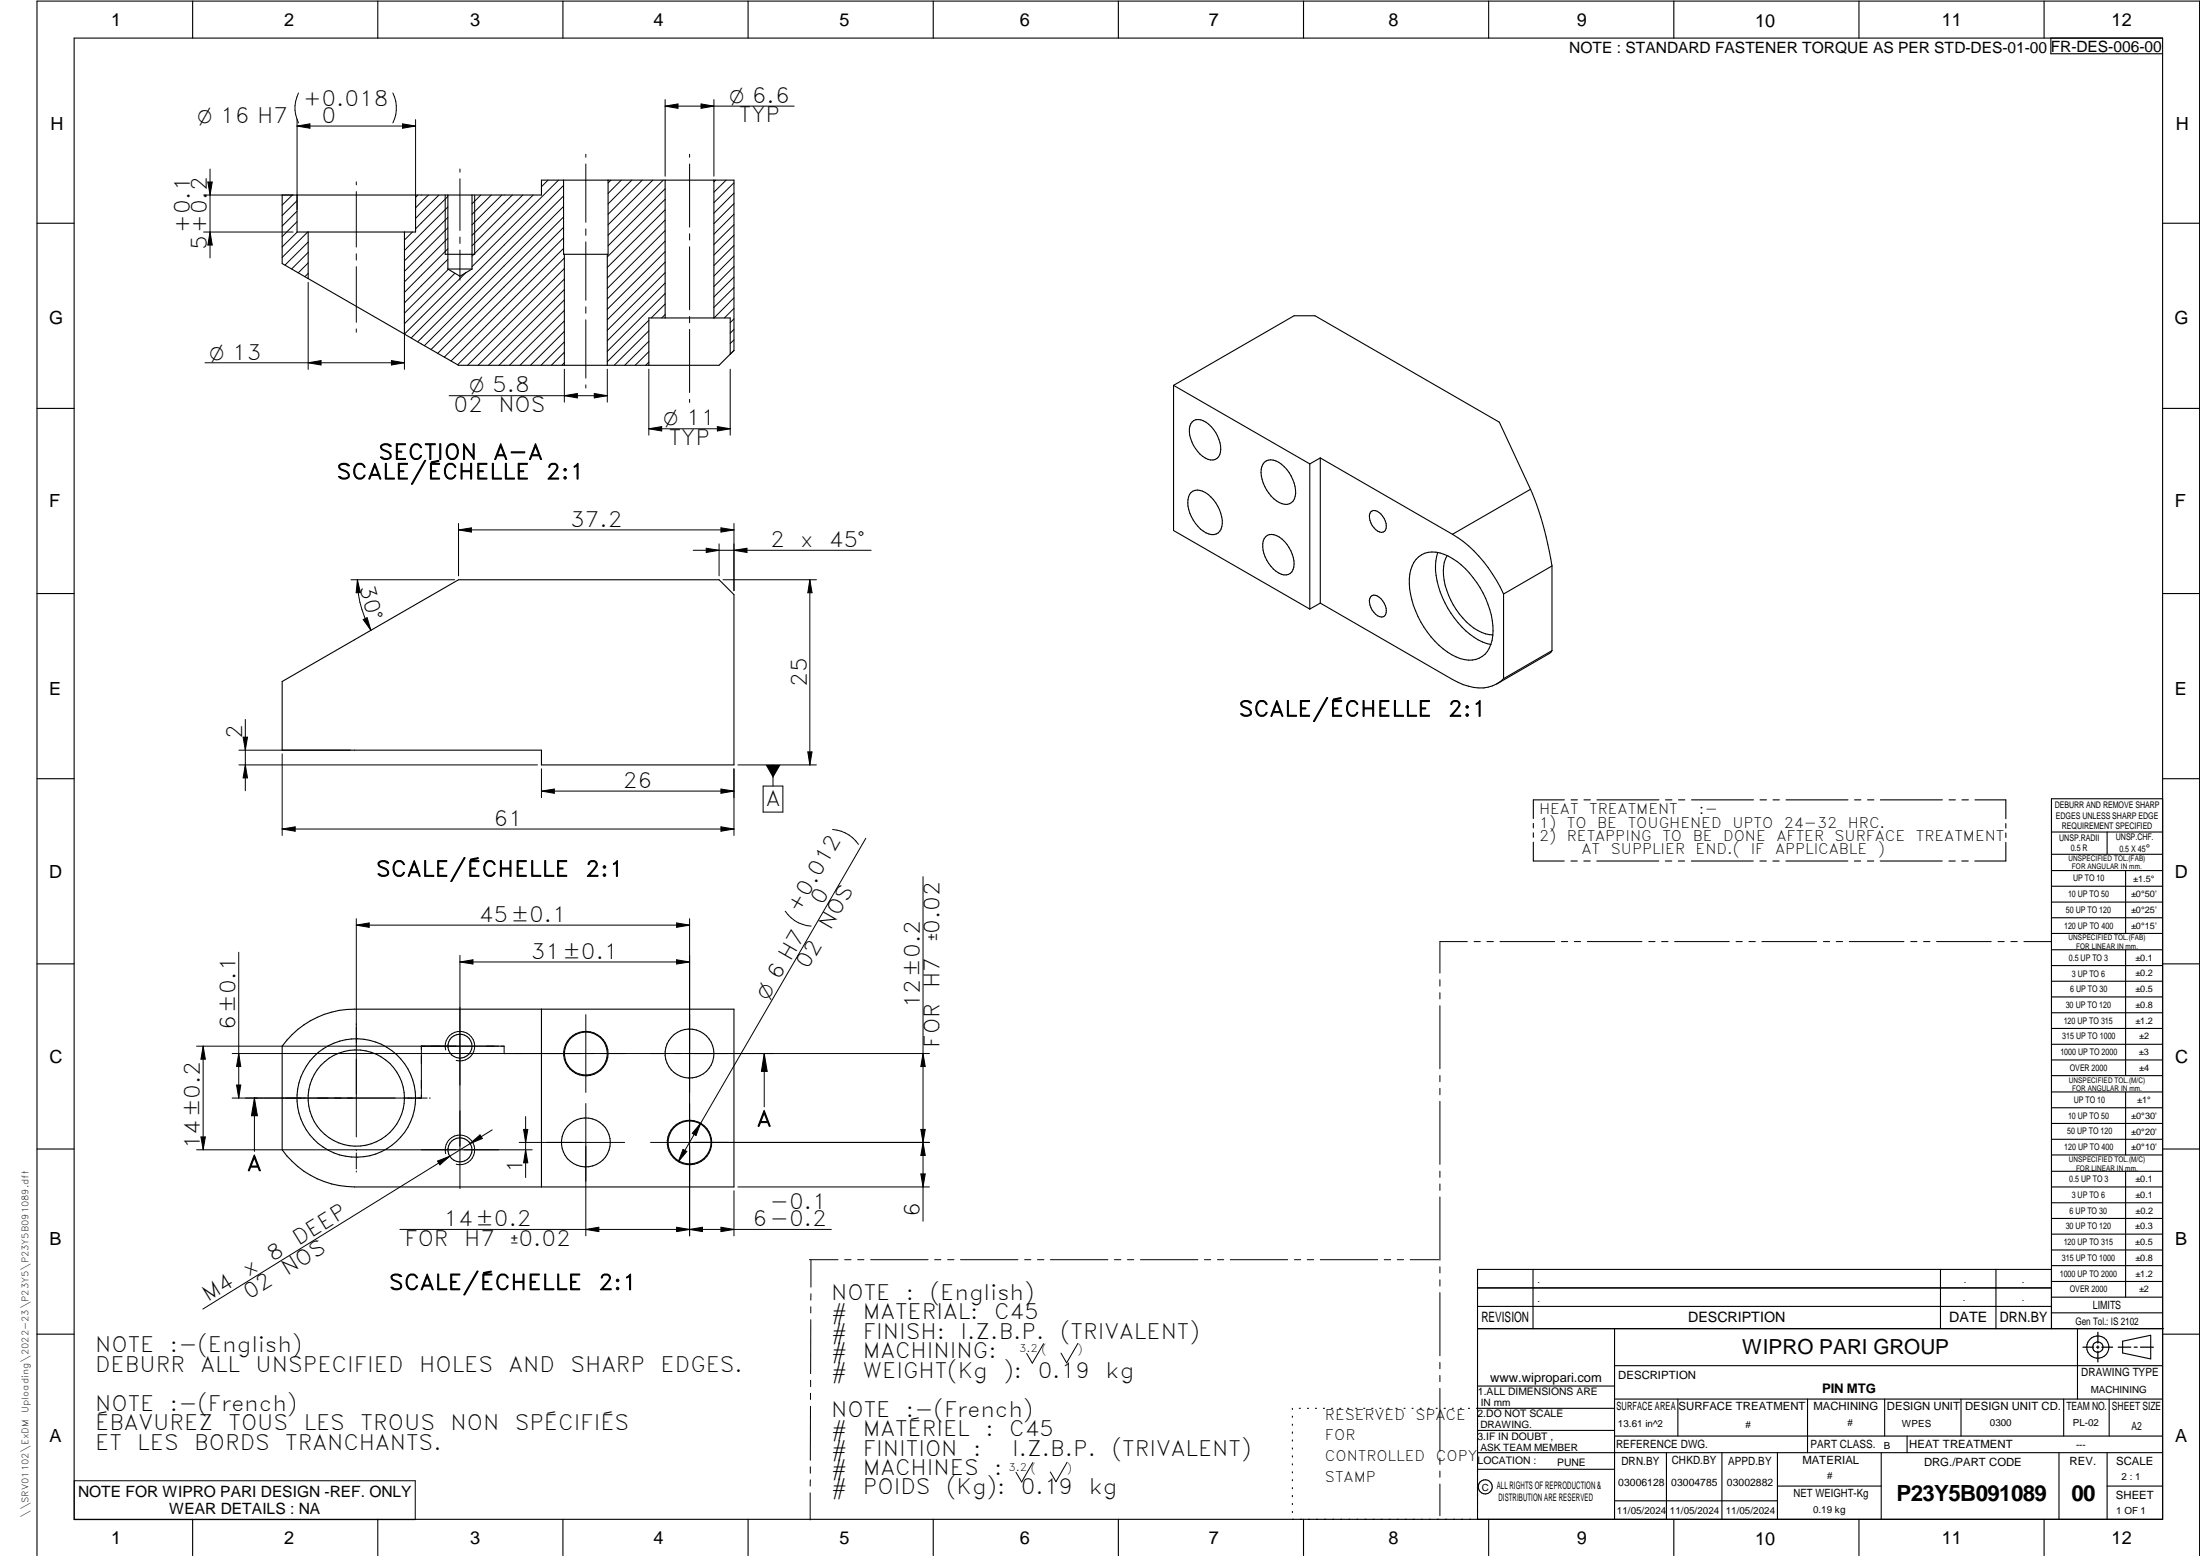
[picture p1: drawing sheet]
<svg xmlns="http://www.w3.org/2000/svg" width="594mm" height="420mm" viewBox="0 0 594 420" stroke-linecap="round" stroke-linejoin="round" font-family="sans-serif">
<g fill="none" stroke="#000" stroke-width=".3">
<path d="M20 10.3h564v400h-564zM52 .3v10M102 .3v10M152 .3v10M202 .3v10M252 .3v10M302 .3v10M352 .3v10M402 .3v10M452 .3v10M502 .3v10M552 .3v10"/>
<path d="M553.8 10.3v4.2h30.2M112.2 52.7v10h-32v-10M120.9 52.7v19.9M127.5 52.7v19.9M152.2 48.6v20.1h12v-20.1M179.6 48.6v37.3M192.8 48.6v37.3M10 60.3h10M83.2 62.7v12.5M109.2 62.7v27.5M120.2 68.7h8M120.9 72.6h6.6"/>
<path d="M127.5 72.6l-3.3 2-3.3-2M152.4 68.7v29.9M164 68.7v29.9M584 60.3h10M109.2 90.2l-33-19v-18.5h70v-4.1h52v46.1l-1 .9M109.2 90.2l14.6 8.4h70.4l3-3M197.2 95.6v-9.7h-22v12.7M10 110.3h10M316.9 104.1l32.6-18.8h5.6l49.8 28.7 8.4 18.1M316.9 104.1v39.2l36.8 21.2M316.9 104.1l36.8 21.2M321.9 113.9a2.89 2.89 0 0 1 3.8 .1 8.8 8.8 0 0 1 3.7 8.8 2.47 2.47 0 0 1-3.9 .9 8.9 8.9 0 0 1-4.2-8.6z"/>
<path d="M584 110.3h10M321.6 133a3.4 3.4 0 0 1 4.7 .5 9.8 9.8 0 0 1 3.6 8.7 2.68 2.68 0 0 1-4.2 1.7 9.7 9.7 0 0 1-4.7-9.7zM341.4 124.8a3.3 3.3 0 0 1 4.6 .5 10 10 0 0 1 3.8 8.7 2.68 2.68 0 0 1-4.3 1.7 9.7 9.7 0 0 1-4.8-9.7zM353.7 125.3v39.2M356.5 123.7l35.7 20.6M356.5 123.7v39.2M356.5 123.7l-2.8 1.6M370.1 138.3a1.92 1.92 0 0 1 2.8 .5 3.7 3.7 0 0 1 1 4.7 2.19 2.19 0 0 1-2.9-1 4 4 0 0 1-.9-4.2zM413.3 132.1l-21.1 12.2M413.3 132.1a87 87 0 0 1 5.8 20.7M341.8 144.9a2.88 2.88 0 0 1 3.7 .1 9.1 9.1 0 0 1 3.9 8.1 2.47 2.47 0 0 1-4.1 1.6 8.9 8.9 0 0 1-4.2-8.6zM383.1 150.4a7.2 7.2 0 0 1 8.1-.2 24.7 24.7 0 0 1 12 20.1 7.6 7.6 0 0 1-3.7 7.4 8.9 8.9 0 0 1-8.6-1.6 24.8 24.8 0 0 1-10.3-19.8 8.3 8.3 0 0 1 2.5-5.9z"/>
<path d="M388.2 149.2a19.1 19.1 0 0 0 2.7 15 20.4 20.4 0 0 0 10.6 9.6l1.1 .2M390.8 150a12.2 12.2 0 0 0 .4 10.7 19 19 0 0 0 8.9 10.1l1 .4 2 .2M392.2 144.3a35.8 35.8 0 0 1 13.8 16.1M419.1 152.8v22.9M419.1 152.8l-13.1 7.6M10 160.3h10M356.5 162.9l35.7 20.6a12.8 12.8 0 0 0 10.8 1.7l2.1-1.1 .9-.8M356.5 162.9l-2.8 1.6M370.1 161.2a1.86 1.86 0 0 1 2.8 .5 3.7 3.7 0 0 1 1 4.6 2.19 2.19 0 0 1-2.9-.9 4 4 0 0 1-.9-4.2zM406 160.4v22.9M419.1 175.7l-.8 .8-14.1 8.2M419.1 175.7l-13.1 7.6"/>
<path d="M584 160.3h10M76.2 184l47.6-27.5h70.4l4 4.1v45.9h-52v-3.9h-70zM10 210.3h10M422.4 216h-8.3v5M424.3 216h1.7M427.7 216h1.8M431.2 216h16.8M449.7 216h1.8M453.3 216h1.6M456.8 216h16.7M475.3 216h1.7M478.8 216h1.7"/>
<path d="M482.3 216h16.7M500.8 216h1.7M504.3 216h1.7M507.8 216h16.7M526.3 216h1.7M529.8 216h1.7M533.3 216h8.3v5.1M584 215.7h-30v143.1M584 210.3h10M414.1 222.3v1.3M414.1 224.9v1.2M414.1 227.4v5.1h8.3"/>
<path d="M424.2 232.5h1.7M427.7 232.5h1.7M431.2 232.5h16.7M449.7 232.5h1.7M453.2 232.5h1.7M456.7 232.5h16.7M475.2 232.5h1.8M478.7 232.5h1.7M482.3 232.5h16.7M500.8 232.5h1.6M504.3 232.5h1.7M507.7 232.5h16.8"/>
<path d="M526.3 232.5h1.7M529.8 232.5h1.7M541.6 227.5v5h-8.3M541.6 222.4v1.2M541.6 224.9v1.2M554 224.7h30M554 230.7h30M554 235.1h30M554 239.3h30M569 224.7v6M574 235.1v17M554 243.6h30"/>
<path d="M554 247.8h30M554 252.1h30M554 256.5h30M574 256.5v33.9M10 260.3h10M78.9 279.4a24.1 24.1 0 0 1 16.8-6.9h102.5v48h-102.5a24 24 0 0 1-19.5-10v-28zM146.2 272.5v48M554 260.7h30M554 265h30M554 269.2h30M554 273.5h30M554 277.7h30"/>
<path d="M584 260.3h10M554 282h30M554 286.2h30M554 290.4h30M554 294.9h30M554 299.1h30M574 294.9v17M10 310.3h10M554 303.4h30M554 307.6h30M554 311.9h30M554 316.3h30"/>
<path d="M574 316.3v34M584 310.3h10M554 320.5h30M554 324.8h30M554 329h30M554 333.2h30M554 337.5h30M399 358.8h185.2M399 352.8h155M399 347.8h155M414 342.8v16M436 358.8v51.5"/>
<path d="M524 342.8v16M539 342.8v16M554 341.8h30M554 346h30M554 350.3h30M554 354.5h30M554 342.8h-155v67.5M561 358.8v19M10 360.3h10M399 374.3h37M436 377.8h148M453.1 377.8v10"/>
<path d="M488.1 377.8v14.5M508.9 377.8v10M529.5 377.8v10M557.3 377.8v10M569.5 377.8v10M573.2 362.2l7.6-1.6v6.3l-7.6-1.6zM584 368.8h-148M584 360.3h10M349 380.3v.3M349 382.4v.3M349 384.6v.3M349 386.7v.3"/>
<path d="M349 388.8v.3M349 391v.3M349 393.1v.3M349 395.3v.3M349 397.4v.3M349 399.5v.3M350.9 380.3h.2M353.1 380.3h.2M355.2 380.3h.3M357.4 380.3h.3M359.6 380.3h.3M361.7 380.3h.3"/>
<path d="M363.9 380.3h.3M366.1 380.3h.3M368.3 380.3h.2M370.4 380.3h.3M372.6 380.3h.3M374.8 380.3h.3M376.9 380.3h.4M379.1 380.3h.3M381.3 380.3h.3M383.4 380.3h.4M385.6 380.3h.3M387.8 380.3h.3"/>
<path d="M390 380.3h.3M392.2 380.3h.3M394.3 380.3h.3M396.5 380.3h.3M398.7 380.3h37.3M399 396.7h37M399 392.3h185M399 386.2h37M436 387.8h148M450 392.3v18M465 392.3v18M480 392.3v18"/>
<path d="M508 392.3v18M515 387.8v4.5M556 392.3v18M569 392.3v18M52 410.3v9.7M102 410.3v9.7M152 410.3v9.7M202 410.3v9.7M252 410.3v9.7M302 410.3v9.7M349 401.7v.3M349 403.8v.4"/>
<path d="M349 406v.3M349 408.1v.3M352 410.3v9.7M402 410.3v9.7M436 405.3h44M452 410.3v9.7M480 401.3h28M502 410.3v9.7M552 410.3v9.7M569 401.3h15M10 420v-419.7h584v419.7"/>
<circle cx="96.2" cy="296.5" r="13"/>
<circle cx="96.2" cy="296.5" r="16"/>
<circle cx="124.2" cy="282.5" r="3.2"/>
<circle cx="158.2" cy="284.5" r="5.8"/>
<circle cx="158.2" cy="284.5" r="6"/>
<circle cx="186.2" cy="284.5" r="6.6"/>
<circle cx="124.2" cy="310.5" r="3.2"/>
<circle cx="158.2" cy="308.5" r="6.6"/>
<circle cx="186.2" cy="308.5" r="6"/>
<circle cx="186.2" cy="308.5" r="5.8"/>
<circle cx="566.5" cy="363.7" r="1.39"/>
<circle cx="566.5" cy="363.8" r="3"/>
<circle cx="401.1" cy="401.5" r="1.9"/>
</g>
<g fill="none" stroke="#000" stroke-width=".27">
<path d="M80.2 32.3v24.3M80.2 34l3.5-.6v1.2zM80.2 34h32M80.6 25.1a9.1 9.1 0 0 0 0 8.1M106.1 25.1a9.1 9.1 0 0 1 0 8.1M108.7 33.4l3.5 .6-3.5 .6zM112.2 32.3v24.3M179.6 28.7h34.9M179.6 26.9v20.7M179.6 28.7l3.5-.6v1.2zM189.3 28.1l3.5 .6-3.5 .6zM192.8 26.9v20.7"/>
<path d="M55 52.7h24.2M56.1 49.1h1.2l-.6 3.6zM56.7 45.6v24M78.9 52.7l-2.7 2.7M80.2 54.2l-4 4M80.2 57l-4 4M80.2 59.9l-4 4M96.2 49.1v.8M96.2 51.7v15M112.9 52.7l-.7 .6M115.7 52.7l-3.5 3.4M118.5 52.7l-6.3 6.3"/>
<path d="M120.2 52.7v16M120.9 53l-8.7 8.8M120.9 55.9l-11.7 11.7M120.9 58.7l-11.7 11.7M124.2 45.6v.9M124.2 48.3v13.9M128.2 52.7v16M129.8 52.7l-2.3 2.3M132.7 52.7l-5.2 5.2M135.5 52.7l-8 8M138.3 52.7l-10.8 10.8M141.2 52.7l-13.7 13.7"/>
<path d="M144 52.7l-16.5 16.5M148 48.6l-1.8 1.8M150.8 48.6l-23.3 23.4M152.2 50.1l-41.2 41.2M152.2 52.9l-39.4 39.4M152.2 55.8l-37.6 37.5M152.2 58.6l-35.8 35.8M158.2 41.7v.8M158.2 44.3v15.7M165 48.6l-.8 .8M167.8 48.6l-3.6 3.6M170.6 48.6l-6.4 6.5"/>
<path d="M173.4 48.6l-9.2 9.3M176.3 48.6l-12.1 12.1M179.1 48.6l-14.9 14.9M179.6 53.8l-15.6 15.6M179.6 56.6l-15.6 15.6M179.6 59.4l-15.6 15.7M179.6 51l-15.4 15.4M186.2 41.7v.8M186.2 44.3v17M193.2 48.6l-.4 .5M196.1 48.6l-3.3 3.3M198.2 52.2l-5.4 5.4"/>
<path d="M198.2 55l-5.4 5.4M198.2 57.8l-5.4 5.4M198.2 49.4l-5.4 5.3M55 62.7h24.2M56.7 62.7l.6 3.5h-1.2zM80.3 62.7l-4.1 4M83.1 62.7l-6.9 6.8M83.2 76.2v23.5M83.2 73.8l-.9 .9M83.2 68.2l-4.5 4.4M83.2 71l-2.6 2.7M83.2 65.4l-6.2 6.2"/>
<path d="M96.2 68.5v1.7M96.2 72v15M109.2 76.2v23.5M111.4 62.7l-2.2 2.1M120.9 61.5l-11.7 11.8M120.9 64.3l-11.7 11.8M120.9 67.2l-11.7 11.8M120.9 70l-11.7 11.8M121.1 72.7l-11.9 11.9M122.8 73.8l-13.6 13.6M124.2 64v1.7M124.2 67.5v8.1"/>
<path d="M125.9 73.6l-16.7 16.6M152.2 61.4l-34 34M152.2 64.2l-32.2 32.2M152.2 67.1l-30.4 30.4M152.4 69.7l-28.8 28.8M152.4 72.5l-26.1 26.1M152.4 75.4l-23.3 23.2M152.4 78.2l-20.5 20.4M158.2 61.8v1.7M158.2 65.3v15.8M179.6 62.3l-15.6 15.6M179.6 65.1l-15.6 15.6"/>
<path d="M179.6 67.9l-15.6 15.6M179.6 70.8l-15.6 15.6M179.6 73.6l-15.6 15.6M179.6 76.4l-15.6 15.6M179.6 79.2l-15.6 15.7M186.2 63.1v1.7M186.2 66.6v17.1M198.2 66.3l-5.4 5.4M198.2 72l-5.4 5.4M198.2 60.7l-5.4 5.3M198.2 63.5l-5.4 5.4M198.2 69.1l-5.4 5.4"/>
<path d="M198.2 74.8l-5.4 5.4M198.2 77.6l-5.4 5.4M55.4 98h53.8M83.2 98l3.5-.6v1.2zM96.2 88.8v.9M105.7 97.4l3.5 .6-3.5 .6zM152.4 99.7v8.9M152.4 83.8l-14.8 14.8M152.4 86.7l-12 11.9M152.4 81l-17.7 17.6M152.4 89.5l-9.2 9.1M152.4 92.3l-6.3 6.3"/>
<path d="M152.4 95.1l-3.5 3.5M152.4 98l-.7 .6M158.2 82.8v1.8M158.2 86.4v15.7M164 99.7v8.9M175.2 99.7v17.8M175.2 89.3l-9.3 9.3M175.2 86.5l-11.2 11.2M175.2 92.2l-6.5 6.4M175.2 95l-3.7 3.6M175.2 97.8l-.8 .8M179.6 82.1l-3.8 3.8"/>
<path d="M179.6 84.9l-.9 1M186.2 85.5v1.7M186.2 88.9v17.1M197.2 99.7v17.8M198.2 83.3l-2.6 2.6M198.2 86.1l-1 1M198.2 88.9l-1 1.1M198.2 91.8l-1 1M198.2 94.6l-1 1M198.2 80.4l-5.4 5.5M121.3 106.8h42.7M152.4 106.8l3.5-.5v1.1z"/>
<path d="M158.2 103.9v.9M160.5 106.3l3.5 .5-3.5 .6zM175.2 115.8l3.5-.6v1.2zM175.2 115.8h22M186.2 107.8v.9M193.7 115.2l3.5 .6-3.5 .6zM94.8 156.5h28M96.5 156.5a27 27 0 0 0 3.7 13.7M96.5 156.5l.8 3.5-1.1 .1zM123.8 141.4v14.1M123.8 143.1h74.4M123.8 143.1l3.5-.6v1.2z"/>
<path d="M187.2 148.6h48M190.7 148l3.5 .6-3.5 .6zM194.2 146.9v8.6M194.7 142.5l3.5 .6-3.5 .6zM195.2 156.5h25.3M198.2 141.4v18.1M198.2 148.6l3.5-.6v1.2zM218.7 156.5l.6 3.6h-1.2zM218.7 156.5v50M98.1 167.3l1-.5 1.1 3.4zM65.7 199.1h1.1l-.6 3.5zM66.2 194.3v19.2"/>
<path d="M64.5 206.5h80.7M64.5 202.6h30.2M66.2 206.5l.6 3.6h-1.1zM76.2 203.6v22M146.2 213.6l3.5-.5v1.1zM146.2 207.6v7.8M146.2 213.6h52M194.7 213.1l3.5 .5-3.5 .6zM198.2 207.6v18M199.3 206.5h21.2M206.1 212.3h5.3v7h-5.3zM208.7 206.5v5.8"/>
<path d="M218.1 203h1.2l-.6 3.5zM76.2 223.9l3.5-.6v1.2zM76.2 223.9h122M194.7 223.3l3.5 .6-3.5 .6zM224.8 224a9.3 9.3 0 0 1 7 4M233.8 226.4l-44.6 76.9M249.3 236.7v93.1M64.5 257.1v39.4M96.2 248.1v58.9M96.2 249.8l3.5-.6v1.2zM96.2 249.8h90M124.2 258v63"/>
<path d="M124.2 259.8l3.5-.6v1.1zM124.2 259.8h62M182.7 249.2l3.5 .6-3.5 .6zM182.7 259.2l3.5 .6-3.5 .5zM186.2 248.1v85.6M212 246a9 9 0 0 0 7 4.1M396.2 254.3h-7.4v8.5M398.1 254.3h1.6M401.5 254.3h1.8M405 254.3h14.8M421.6 254.3h1.7M425.1 254.3h1.7"/>
<path d="M428.6 254.3h14.8M445.2 254.3h1.7M448.7 254.3h1.7M452.2 254.3h14.8M468.8 254.3h1.7M472.3 254.3h1.7M475.8 254.3h14.8M492.4 254.3h1.7M495.8 254.3h1.8M499.4 254.3h14.7M516 254.3h1.6M519.4 254.3h1.8"/>
<path d="M522.9 254.3h14.8M539.5 254.3h1.7M543 254.3h1.7M546.5 254.3h7.4M158.2 274v21M388.8 264.5v1.8M388.8 268.1v1.6M388.8 271.6v17M53.1 282.5h83v2M54.9 282.5l.5 3.5h-1.1zM54.9 282.5v28M62.7 284.5h188.3"/>
<path d="M62.7 296.5h52.7M63.9 293h1.1l-.5 3.5zM64.5 284.5l.5 3.5h-1.1zM68.7 296.5l.8 4.8h-1.6zM68.7 296.5v14.4M113.8 282.5v14M115.9 296.5h.3M120.3 283.5a4 4 0 0 1 3.6-5 4 4 0 0 1 4.3 4.3 4 4 0 0 1-5 3.5M158.2 298v35.7M206.4 284.5v14.4M206.4 284.5l.8 4.8h-1.6zM249.3 284.5l.5 3.5h-1.1z"/>
<path d="M388.8 290.4v1.7M388.8 293.9v1.7M388.8 297.4v17M53.1 310.5h90.6M54.3 307h1.1l-.5 3.5zM96.2 310.5v.2M96.2 311.3v4.3M96.2 316.2v.3M118.1 313.5l3.3-1.3-2.6 2.3zM120.3 311.5a4 4 0 0 1 3.6-5 4 4 0 0 1 4.3 4.4 4 4 0 0 1-5 3.5M127 308.8l2.6-2.3 .7 .9zM132.9 305.1l-78.1 48.4"/>
<path d="M140.2 308.5h28.5M141.4 305h1.1l-.6 3.5zM141.9 310.5l.6 3.5h-1.1zM141.9 301.5v16.5M175.7 308.5h75.3M184.4 310.3l1.1 .6-2.3 2.8zM189.2 303.3l-1.2 3.3-1.1-.6zM189.2 303.3l-6 10.4M248.7 317h1.1l-.5 3.5zM248.7 305h1.1l-1.1 7h1.1zM388.8 316.2v1.7M388.8 319.7v1.7"/>
<path d="M108 332h116.5M158.2 332l3.5-.6v1.2zM182.7 331.4l7 1.2v-1.2l-7 1.2zM194.7 331.4l3.5 .6-3.5 .6zM198.2 321.5v12.2M199.3 320.5h51.7M388.8 323.2v17.1M218.6 340.1h7.7M218.9 352.8v1.7M218.9 356.4v14.5M219 340.3v7.3M219 349.3l-.1 1.8"/>
<path d="M228.1 340.1h1.7M231.6 340.1h1.7M235.1 340.1h15.5M252.4 340.1h1.7M255.9 340.1h1.7M259.4 340.1h15.5M276.7 340.1h1.7M280.2 340.1h1.7M283.7 340.1h15.5M300.9 340.1h1.8M304.5 340.1h1.6M308 340.1h15.5"/>
<path d="M325.2 340.1h1.7M328.8 340.1h1.6M332.2 340.1h15.5M349.5 340.1h1.7M353 340.1h1.7M356.5 340.1h15.5M373.8 340.1h1.7M377.3 340.1h1.7M380.8 340.1h7.7M388.8 342.1v1.6M388.8 345.6v1.7M388.8 349v17.1"/>
<path d="M218.9 376.2v1.7M218.9 379.7l-.1 14.6M218.9 372.7v1.7M281.8 362.8l-3 5.3-1.6-2.6M291.1 362.8l-3.1 5.2-1.5-2.6M388.8 367.9v1.7M388.8 371.4v1.7M388.8 374.9v17M20.1 399.8h92v10.5h-92zM218.8 396.1v1.7M218.8 399.6v1.7M278.9 394.9l-3 5.3-1.5-2.6"/>
<path d="M288.2 394.8l-3 5.3-1.6-2.6M388.8 393.7v1.7M388.8 397.2v1.7M218.8 403.1v7.3M388.8 400.7v8.6"/>
</g>
<path d="M566.5 359.7v3M562.5 363.8h2.9M566.1 363.8h.7M566.5 363.4v.7M566.5 364.9v2.8M567.6 363.8h2.9M572 363.8h3.4M576.3 363.8h.8M578 363.8h3.5" fill="none" stroke="#000" stroke-width=".34"/>
<g fill="#000">
<path d="M80.2 34l3.5-.6v1.2zM108.7 33.4l3.5 .6-3.5 .6zM179.6 28.7l3.5-.6v1.2zM189.3 28.1l3.5 .6-3.5 .6zM56.1 49.1h1.2l-.6 3.6zM56.7 62.7l.6 3.5h-1.2zM83.2 98l3.5-.6v1.2zM105.7 97.4l3.5 .6-3.5 .6zM152.4 106.8l3.5-.5v1.1zM160.5 106.3l3.5 .5-3.5 .6zM175.2 115.8l3.5-.6v1.2zM193.7 115.2l3.5 .6-3.5 .6z"/>
<path d="M123.8 143.1l3.5-.6v1.2zM190.7 148l3.5 .6-3.5 .6zM194.7 142.5l3.5 .6-3.5 .6zM198.2 148.6l3.5-.6v1.2zM96.5 156.5l.8 3.5-1.1 .1zM98.1 167.3l1-.5 1.1 3.4zM218.7 156.5l.6 3.6h-1.2zM65.7 199.1h1.1l-.6 3.5zM66.2 206.5l.6 3.6h-1.1zM146.2 213.6l3.5-.5v1.1zM194.7 213.1l3.5 .5-3.5 .6zM206.7 206.5h4.1l-2.1 3.6z"/>
<path d="M218.1 203h1.2l-.6 3.5zM76.2 223.9l3.5-.6v1.2zM194.7 223.3l3.5 .6-3.5 .6zM96.2 249.8l3.5-.6v1.2zM124.2 259.8l3.5-.6v1.1zM182.7 259.2l3.5 .6-3.5 .5zM182.7 249.2l3.5 .6-3.5 .6zM54.9 282.5l.5 3.5h-1.1zM63.9 293h1.1l-.5 3.5zM64.5 284.5l.5 3.5h-1.1zM206.4 284.5l.8 4.8h-1.6zM249.3 284.5l.5 3.5h-1.1z"/>
<path d="M54.3 307h1.1l-.5 3.5zM68.7 296.5l.8 4.8h-1.6zM118.1 313.5l3.3-1.3-2.6 2.3zM127 308.8l2.6-2.3 .7 .9zM141.9 310.5l.6 3.5h-1.1zM141.4 305h1.1l-.6 3.5zM184.4 310.3l1.1 .6-2.3 2.8zM189.2 303.3l-1.2 3.3-1.1-.6zM248.7 317h1.1l-.5 3.5zM249.3 308.5l.5 3.5h-1.1zM248.7 305h1.1l-.5 3.5zM158.2 332l3.5-.6v1.2z"/>
<path d="M182.7 331.4l3.5 .6-3.5 .6zM186.2 332l3.5-.6v1.2zM194.7 331.4l3.5 .6-3.5 .6z"/>
</g>
<g font-size="6">
<text x="512.1" y="405.2">P23Y5B091089</text>
<text x="559.4" y="405.2">00</text>
</g>
<g font-size="5.7">
<text x="81.8" y="28.6">+0.018</text>
<text x="86.8" y="33.2">0</text>
<text x="199.5" y="33">TYP</text>
<text x="51.3" y="62.9" transform="rotate(-90 51.3 62.9)">+0.1</text>
<text x="55.8" y="67.5" transform="rotate(-90 55.8 67.5)">5+0.2</text>
<text x="122.5" y="111.2">02</text>
<text x="134.6" y="111.2">NOS</text>
<text x="102.2" y="124.1">SECTION</text>
<text x="133.2" y="124.1">A-A</text>
<text x="180.6" y="120.1">TYP</text>
<text x="90.9" y="129.4">SCALE/ÉCHELLE</text>
<text x="147.4" y="129.4">2:1</text>
<text x="154" y="142.2">37.2</text>
<text x="207.9" y="147.7">2</text>
<text x="216.1" y="147.7">x</text>
<text x="223.8" y="147.7">45°</text>
<text x="97" y="158.5" transform="rotate(75 97 158.5)">30°</text>
<text x="217.8" y="185.5" transform="rotate(-90 217.8 185.5)">25</text>
<text x="334.5" y="193.4">SCALE/ÉCHELLE</text>
<text x="391" y="193.4">2:1</text>
<text x="65.4" y="199.4" transform="rotate(-90 65.4 199.4)">2</text>
<text x="168.2" y="212.8">26</text>
<text x="206.8" y="217.5">A</text>
<text x="133.3" y="223">61</text>
<text x="101.5" y="236.6">SCALE/ÉCHELLE</text>
<text x="158" y="236.6">2:1</text>
<text x="222.1" y="244.7" transform="rotate(-60 222.1 244.7)">0</text>
<text x="129.3" y="248.9">45±0.1</text>
<text x="215.7" y="246.7" transform="rotate(-60 215.7 246.7)">+0.012</text>
<text x="224.2" y="251.5" transform="rotate(-60 224.2 251.5)">NOS</text>
<text x="143.3" y="258.9">31±0.1</text>
<text x="218.2" y="262" transform="rotate(-60 218.2 262)">02</text>
<text x="253.7" y="266.8" transform="rotate(-90 253.7 266.8)">H7</text>
<text x="248.4" y="272.3" transform="rotate(-90 248.4 272.3)">12±0.2</text>
<text x="63.6" y="278.1" transform="rotate(-90 63.6 278.1)">6±0.1</text>
<text x="253.7" y="282.9" transform="rotate(-90 253.7 282.9)">FOR</text>
<text x="204.3" y="304.1">A</text>
<text x="54" y="310.3" transform="rotate(-90 54 310.3)">14±0.2</text>
<text x="66.7" y="316.1">A</text>
<text x="141.1" y="316.7" transform="rotate(-90 141.1 316.7)">1</text>
<text x="207.9" y="326.6">-0.1</text>
<text x="248.4" y="328.5" transform="rotate(-90 248.4 328.5)">6</text>
<text x="119.8" y="331.1">14±0.2</text>
<text x="203.2" y="331.1">6-0.2</text>
<text x="73.7" y="340.8" transform="rotate(-32 73.7 340.8)">8</text>
<text x="80.6" y="336.5" transform="rotate(-32 80.6 336.5)">DEEP</text>
<text x="109.2" y="336.3">FOR</text>
<text x="125.3" y="336.3">H7</text>
<text x="67" y="344.8" transform="rotate(-32 67 344.8)">x</text>
<text x="77.5" y="344.6" transform="rotate(-32 77.5 344.6)">NOS</text>
<text x="56.1" y="351.6" transform="rotate(-32 56.1 351.6)">M4</text>
<text x="67.3" y="350.9" transform="rotate(-32 67.3 350.9)">02</text>
<text x="105" y="348.3">SCALE/ÉCHELLE</text>
<text x="161.6" y="348.3">2:1</text>
<text x="224.4" y="351">NOTE</text>
<text x="244.6" y="351">:</text>
<text x="251.1" y="351">(English)</text>
<text x="224.4" y="356.3">#</text>
<text x="233" y="356.3">MATERIAL:</text>
<text x="268.5" y="356.3">C45</text>
<text x="25.7" y="365.2">NOTE</text>
<text x="45.9" y="365.2">:-(English)</text>
<text x="224.4" y="361.5">#</text>
<text x="233" y="361.5">FINISH:</text>
<text x="259.4" y="361.5">I.Z.B.P.</text>
<text x="286.3" y="361.5">(TRIVALENT)</text>
<text x="25.7" y="370.4">DEBURR</text>
<text x="54.1" y="370.4">ALL</text>
<text x="69" y="370.4">UNSPECIFIED</text>
<text x="113.2" y="370.4">HOLES</text>
<text x="137.3" y="370.4">AND</text>
<text x="154" y="370.4">SHARP</text>
<text x="178.4" y="370.4">EDGES.</text>
<text x="224.4" y="366.8">#</text>
<text x="233" y="366.8">MACHINING:</text>
<text x="224.4" y="372">#</text>
<text x="233" y="372">WEIGHT(Kg</text>
<text x="271" y="372">):</text>
<text x="280.2" y="372">0.19</text>
<text x="298.5" y="372">kg</text>
<text x="25.7" y="380.9">NOTE</text>
<text x="45.9" y="380.9">:-(French)</text>
<text x="224.4" y="382.5">NOTE</text>
<text x="244.6" y="382.5">:-(French)</text>
<text x="25.7" y="386.2">ÉBAVUREZ</text>
<text x="61.7" y="386.2">TOUS</text>
<text x="82" y="386.2">LES</text>
<text x="97.3" y="386.2">TROUS</text>
<text x="121.6" y="386.2">NON</text>
<text x="139" y="386.2">SPÉCIFIÉS</text>
<text x="224.4" y="387.8">#</text>
<text x="233" y="387.8">MATÉRIEL</text>
<text x="266.1" y="387.8">:</text>
<text x="272.5" y="387.8">C45</text>
<text x="25.7" y="391.4">ET</text>
<text x="37.1" y="391.4">LES</text>
<text x="52.4" y="391.4">BORDS</text>
<text x="77" y="391.4">TRANCHANTS.</text>
<text x="224.4" y="393">#</text>
<text x="233" y="393">FINITION</text>
<text x="262.8" y="393">:</text>
<text x="273.3" y="393">I.Z.B.P.</text>
<text x="300.2" y="393">(TRIVALENT)</text>
<text x="224.4" y="398.3">#</text>
<text x="233" y="398.3">MACHINES</text>
<text x="268.5" y="398.3">:</text>
<text x="224.4" y="403.5">#</text>
<text x="233" y="403.5">POIDS</text>
<text x="255.5" y="403.5">(Kg):</text>
<text x="275.7" y="403.5">0.19</text>
<text x="294" y="403.5">kg</text>
</g>
<text font-size="5.6" x="470.5" y="365.5">WIPRO PARI GROUP</text>
<g font-size="5.4">
<text x="197" y="27.8">O 6.6</text>
<text x="53.4" y="33.2">O 16 H7</text>
<text x="56.6" y="97.1">O 13</text>
<text x="126.8" y="106">O 5.8</text>
<text x="179.2" y="114.9">O 11</text>
<text x="253.7" y="254.2" transform="rotate(-90 253.7 254.2)">u0.02</text>
<text x="207.3" y="270.2" transform="rotate(-60 207.3 270.2)">O 6 H7</text>
<text x="137.9" y="336.3">u0.02</text>
</g>
<g font-size="4.9">
<text x="30" y="6.9">1</text>
<text x="76.7" y="6.9">2</text>
<text x="127" y="6.9">3</text>
<text x="176.5" y="6.9">4</text>
<text x="226.7" y="6.9">5</text>
<text x="275.4" y="6.9">6</text>
<text x="326.4" y="6.9">7</text>
<text x="375" y="6.9">8</text>
<text x="425.8" y="6.9">9</text>
<text x="473.9" y="7.3">10</text>
<text x="524.3" y="6.9">11</text>
<text x="570.2" y="6.9">12</text>
<text x="13.6" y="35.1">H</text>
<text x="587.6" y="35.1">H</text>
<text x="13.2" y="87.5">G</text>
<text x="587.2" y="87.5">G</text>
<text x="13.2" y="137">F</text>
<text x="587.2" y="137">F</text>
<text x="13.2" y="187.6">E</text>
<text x="587.2" y="187.6">E</text>
<text x="13.2" y="237">D</text>
<text x="587.2" y="237">D</text>
<text x="13.4" y="287.1">C</text>
<text x="587.4" y="287.1">C</text>
<text x="13.4" y="336.2">B</text>
<text x="587.4" y="336.2">B</text>
<text x="13.4" y="389.3">A</text>
<text x="587.4" y="389.3">A</text>
<text x="30" y="416.9">1</text>
<text x="76.7" y="416.9">2</text>
<text x="127" y="416.9">3</text>
<text x="176.5" y="416.9">4</text>
<text x="226.7" y="416.9">5</text>
<text x="275.4" y="416.9">6</text>
<text x="326.4" y="416.9">7</text>
<text x="375" y="416.9">8</text>
<text x="425.8" y="416.9">9</text>
<text x="473.9" y="417.3">10</text>
<text x="524.3" y="416.9">11</text>
<text x="570.2" y="416.9">12</text>
</g>
<g font-size="4.2">
<text x="423.7" y="14.3">NOTE : STANDARD FASTENER TORQUE AS PER STD-DES-01-00</text>
<text x="553.8" y="14">FR-DES-006-00</text>
<text x="21.1" y="404.3">NOTE FOR WIPRO PARI DESIGN -REF. ONLY</text>
<text x="45.7" y="408.8">WEAR DETAILS : NA</text>
</g>
<g font-size="3.9">
<text x="415.6" y="219.9">HEAT</text>
<text x="429.2" y="219.9">TREATMENT</text>
<text x="458.8" y="219.9">:-</text>
<text x="415.6" y="223.5">1)</text>
<text x="415.6" y="227.1">2)</text>
<text x="423.1" y="223.5">TO</text>
<text x="423.1" y="227.1">RETAPPING</text>
<text x="431.3" y="223.5">BE</text>
<text x="439.5" y="223.5">TOUGHENED</text>
<text x="448.9" y="227.1">TO</text>
<text x="457.1" y="227.1">BE</text>
<text x="465.3" y="227.1">DONE</text>
<text x="467.8" y="223.5">UPTO</text>
<text x="479.7" y="227.1">AFTER</text>
<text x="481.7" y="223.5">24-32</text>
<text x="495.4" y="227.1">SURFACE</text>
<text x="499" y="223.5">HRC.</text>
<text x="517.4" y="227.1">TREATMENT</text>
<text x="427.1" y="230.7">AT</text>
<text x="435" y="230.7">SUPPLIER</text>
<text x="457.9" y="230.7">END.(</text>
<text x="472.8" y="230.7">IF</text>
<text x="479.3" y="230.7">APPLICABLE</text>
<text x="507.1" y="230.7">)</text>
<text x="400" y="357.1">REVISION</text>
<text x="455.9" y="357.1">DESCRIPTION</text>
<text x="526.4" y="357.1">DATE</text>
<text x="540" y="357.1">DRN.BY</text>
<text x="357.8" y="383.3">RESERVED</text>
<text x="382.3" y="383.3">SPACE</text>
<text x="357.8" y="388.9">FOR</text>
<text x="357.8" y="394.5">CONTROLLED</text>
<text x="387.8" y="394.5">COPY</text>
<text x="357.8" y="400">STAMP</text>
</g>
<text font-size="3.6" x="492.1" y="376.1">PIN MTG</text>
<text font-size="3.5" x="402.4" y="373.3">www.wipropari.com</text>
<g font-size="3.1">
<text x="565.1" y="353.5">LIMITS</text>
<text x="562" y="371.7">DRAWING TYPE</text>
<text x="437" y="372.3">DESCRIPTION</text>
<text x="436.5" y="380.8">SURFACE AREA</text>
<text x="453.3" y="380.8">SURFACE TREATMENT</text>
<text x="489.7" y="380.8">MACHINING</text>
<text x="509.5" y="380.8">DESIGN UNIT</text>
<text x="530.6" y="380.8">DESIGN UNIT CD.</text>
<text x="558" y="380.6">TEAM NO.</text>
<text x="570.3" y="380.7">SHEET SIZE</text>
<text x="575.6" y="386.1">A2</text>
<text x="436.4" y="391.1">REFERENCE DWG.</text>
<text x="437.8" y="395.5">DRN.BY</text>
<text x="451.4" y="395.4">CHKD.BY</text>
<text x="466.6" y="395.5">APPD.BY</text>
<text x="486.7" y="395.4">MATERIAL</text>
<text x="488.9" y="390.9">PART CLASS.</text>
<text x="515.6" y="390.9">HEAT TREATMENT</text>
<text x="519.6" y="395.9">DRG./PART CODE</text>
<text x="558.9" y="395.5">REV.</text>
<text x="571.4" y="395.6">SCALE</text>
<text x="484.3" y="404.2">NET WEIGHT-Kg</text>
<text x="571.4" y="404.7">SHEET</text>
</g>
<text font-size="3" x="579.5" y="230.1">°</text>
<g font-size="2.8">
<text x="560.4" y="357.7">Gen Tol.: IS 2102</text>
<text x="275.2" y="365">3.2 (</text>
<text x="291" y="365.5">)</text>
<text x="399.1" y="376.6">1.ALL DIMENSIONS ARE</text>
<text x="399" y="382.7">2.DO NOT SCALE</text>
<text x="399" y="388.7">3.IF IN DOUBT ,</text>
<text x="399" y="395.4">LOCATION :</text>
<text x="420.5" y="396">PUNE</text>
<text x="272.3" y="397.1">3.2 (</text>
<text x="288.1" y="397.6">)</text>
<text x="404.2" y="402">ALL RIGHTS OF REPRODUCTION &amp;</text>
<text x="437" y="401.2">03006128</text>
<text x="451.3" y="401.2">03004785</text>
<text x="466.3" y="401.2">03002882</text>
<text x="404.7" y="405.4">DISTRIBUTION ARE RESERVED</text>
</g>
<g font-size="2.7">
<text x="564.6" y="376.2">MACHINING</text>
<text x="399.9" y="379.7">IN mm</text>
<text x="399.7" y="385.7">DRAWING.</text>
<text x="436.9" y="385.4">13.61 in^2</text>
<text x="471.4" y="385.5">#</text>
<text x="498.9" y="385">#</text>
<text x="513.6" y="385.3">WPES</text>
<text x="537.3" y="385.1">0300</text>
<text x="559.7" y="385.1">PL-02</text>
<text x="399.7" y="391.8">ASK TEAM MEMBER</text>
<text x="508.7" y="391.2">B</text>
<text x="560.6" y="391.1">---</text>
<text x="493.4" y="399.5">#</text>
<text x="572.8" y="399.7">2 : 1</text>
<text x="400.1" y="402.5">C</text>
<text x="436.6" y="408.7">11/05/2024</text>
<text x="450.9" y="408.8">11/05/2024</text>
<text x="466" y="408.9">11/05/2024</text>
<text x="489.6" y="408.5">0.19 kg</text>
<text x="571.4" y="408.7">1 OF 1</text>
</g>
<g font-size="2.5">
<text x="554.9" y="218.3">DEBURR AND REMOVE SHARP</text>
<text x="555.2" y="221">EDGES UNLESS SHARP EDGE</text>
<text x="556.1" y="227.1">UNSP.RADII</text>
<text x="556.8" y="223.8">REQUIREMENT SPECIFIED</text>
<text x="571.4" y="226.9">UNSP.CHF.</text>
<text x="559.2" y="229.9">0.5 R</text>
<text x="572.3" y="230.1">0.5 X 45</text>
<text x="559.8" y="238">UP TO 10</text>
<text x="576.1" y="238.1">±1.5°</text>
<text x="558.5" y="242.2">10 UP TO 50</text>
<text x="575.5" y="242.3">±0°50'</text>
<text x="557.4" y="250.7">120 UP TO 400</text>
<text x="557.9" y="246.5">50 UP TO 120</text>
<text x="575.5" y="250.7">±0°15'</text>
<text x="575.5" y="246.5">±0°25'</text>
<text x="558.7" y="259.4">0.5 UP TO 3</text>
<text x="559.5" y="263.7">3 UP TO 6</text>
<text x="576.6" y="263.6">±0.2</text>
<text x="576.6" y="259.4">±0.1</text>
<text x="559" y="267.9">6 UP TO 30</text>
<text x="576.6" y="267.9">±0.5</text>
<text x="557.8" y="272.2">30 UP TO 120</text>
<text x="576.6" y="272.2">±0.8</text>
<text x="556.9" y="280.7">315 UP TO 1000</text>
<text x="557.3" y="276.4">120 UP TO 315</text>
<text x="576.6" y="276.4">±1.2</text>
<text x="577.7" y="280.7">±2</text>
<text x="556.4" y="284.9">1000 UP TO 2000</text>
<text x="577.6" y="284.9">±3</text>
<text x="558.9" y="289.2">OVER 2000</text>
<text x="577.7" y="289.3">±4</text>
<text x="560" y="297.9">UP TO 10</text>
<text x="577.1" y="297.9">±1°</text>
<text x="558.5" y="302.1">10 UP TO 50</text>
<text x="575.5" y="302.1">±0°30'</text>
<text x="557.4" y="310.6">120 UP TO 400</text>
<text x="558.2" y="306.3">50 UP TO 120</text>
<text x="575.5" y="310.6">±0°10'</text>
<text x="575.5" y="306.4">±0°20'</text>
<text x="558.8" y="319.2">0.5 UP TO 3</text>
<text x="559.4" y="323.4">3 UP TO 6</text>
<text x="576.6" y="319.2">±0.1</text>
<text x="576.6" y="323.5">±0.1</text>
<text x="558.9" y="327.7">6 UP TO 30</text>
<text x="576.7" y="327.7">±0.2</text>
<text x="557.8" y="332">30 UP TO 120</text>
<text x="576.6" y="332">±0.3</text>
<text x="556.8" y="340.5">315 UP TO 1000</text>
<text x="557.3" y="336.3">120 UP TO 315</text>
<text x="576.6" y="336.3">±0.5</text>
<text x="576.6" y="340.5">±0.8</text>
<text x="415.2" y="346.4">.</text>
<text x="530.3" y="346.5">.</text>
<text x="545.9" y="346.4">.</text>
<text x="556.2" y="344.7">1000 UP TO 2000</text>
<text x="576.6" y="344.7">±1.2</text>
<text x="415.2" y="351.5">.</text>
<text x="530" y="351.3">.</text>
<text x="545.9" y="351.4">.</text>
<text x="558.9" y="349">OVER 2000</text>
<text x="577.6" y="349">±2</text>
</g>
<g font-size="2.4">
<text x="7.7" y="381.5" transform="rotate(-90 7.7 381.5)">Uploading\2022-23\P23Y5\P23Y5B091089.dft</text>
<text x="7.7" y="409.8" transform="rotate(-90 7.7 409.8)">\\SRV01102\ExDM</text>
</g>
<g font-size="2.1">
<text x="558.5" y="232.4">UNSPECIFIED TOL.(FAB)</text>
<text x="559.5" y="234.7">FOR ANGULAR IN mm.</text>
<text x="558.6" y="253.9">UNSPECIFIED TOL.(FAB)</text>
<text x="560.7" y="256.3">FOR LINEAR IN mm.</text>
<text x="558.7" y="292.3">UNSPECIFIED TOL.(M/C)</text>
<text x="559.6" y="294.7">FOR ANGULAR IN mm.</text>
<text x="558.7" y="313.7">UNSPECIFIED TOL.(M/C)</text>
<text x="560.6" y="316.1">FOR LINEAR IN mm.</text>
</g>
</svg>
